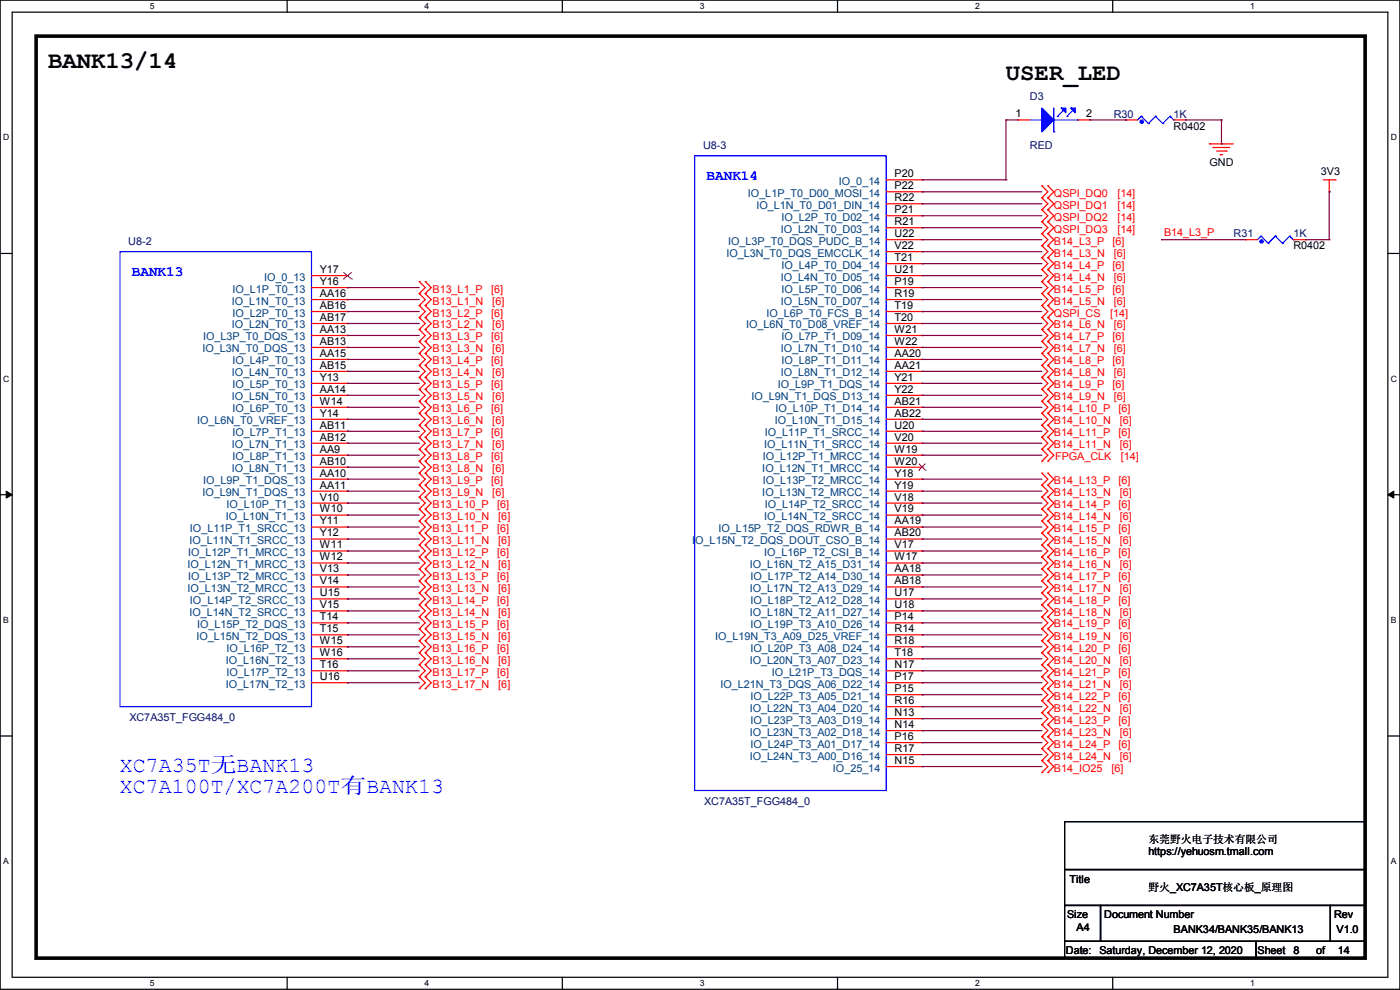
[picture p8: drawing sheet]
<svg xmlns="http://www.w3.org/2000/svg" width="297mm" height="210mm" viewBox="0 0 297 210" stroke-linecap="round" stroke-linejoin="round" font-family="sans-serif">
<path d="M0 0h297v209.8h-297zM2.6 2.6h291.8v204.7h-291.8z" fill="none" stroke="#000" stroke-width=".25"/>
<g fill="#fff">
<path d="M31.7 .3h1v2h-1z"/>
<path d="M31.7 207.6h1v1.9h-1z"/>
</g>
<path d="M60.9 0v2.6M60.9 207.3v2.5" fill="none" stroke="#000" stroke-width=".25"/>
<g fill="#fff">
<path d="M90.1 .3h1v2h-1z"/>
<path d="M90.1 207.6h1v1.9h-1z"/>
</g>
<path d="M119.3 0v2.6M119.3 207.3v2.5" fill="none" stroke="#000" stroke-width=".25"/>
<g fill="#fff">
<path d="M148.5 .3h.9v2h-.9z"/>
<path d="M148.5 207.6h.9v1.9h-.9z"/>
</g>
<path d="M177.7 0v2.6M177.7 207.3v2.5" fill="none" stroke="#000" stroke-width=".25"/>
<g fill="#fff">
<path d="M206.8 .3h1v2h-1z"/>
<path d="M206.8 207.6h1v1.9h-1z"/>
</g>
<path d="M236.1 0v2.6M236.1 207.3v2.5" fill="none" stroke="#000" stroke-width=".25"/>
<g fill="#fff">
<path d="M265.2 .3h1v2h-1z"/>
<path d="M265.2 207.6h1v1.9h-1z"/>
<path d="M.7 28.2h1.2v1.9h-1.2z"/>
<path d="M295.1 28.2h1.2v1.9h-1.2z"/>
<path d="M.7 79.3h1.2v2h-1.2z"/>
<path d="M295.1 79.3h1.2v2h-1.2z"/>
</g>
<path d="M0 53.8h2.6M294.4 53.8h2.6" fill="none" stroke="#000" stroke-width=".25"/>
<g fill="#fff">
<path d="M.7 130.5h1.2v2h-1.2z"/>
<path d="M295.1 130.5h1.1v2h-1.1z"/>
</g>
<path d="M0 104.9h2.6M294.4 104.9h2.6" fill="none" stroke="#000" stroke-width=".25"/>
<path d="M1.3 104.2l1.3 .7-1.3 .8zM294.4 104.9l1.3-.7v1.5z" fill="#000" stroke="#000" stroke-width=".21"/>
<g fill="#fff">
<path d="M.7 181.7h1.2v2h-1.2z"/>
<path d="M295.1 181.7h1.1v2h-1.1z"/>
</g>
<path d="M0 156.1h2.6M294.4 156.1h2.6M225.8 174.3h63.8v10.1h-63.8zM225.8 184.4h63.8v7.7h-63.8zM225.8 192.1h7.7v7.6h-7.7zM225.8 199.7h40.7v3.5h-40.7zM233.5 192.1h48.7v7.6h-48.7zM266.5 199.7h23.1v3.5h-23.1zM282.2 192.1h7.4v7.6h-7.4z" fill="none" stroke="#000" stroke-width=".25"/>
<path d="M7.7 7.7h281.9v195.5h-281.9z" fill="none" stroke="#000" stroke-width=".76"/>
<g fill="none" stroke="#f00" stroke-width=".25">
<path d="M188 38.1h7.6M195.6 38.1h.1M215.9 25.4h.1M215.9 25.4h2.6M221 39.4h.1M221 39.4l1.3 1.3-1.3 1.3M222.3 39.4h.1M222.3 39.4l1.3 1.3-1.3 1.3M228.6 25.4h2.6M231.2 25.4h.1M238.8 25.4h.1M238.8 25.4h2.5"/>
<path d="M249 25.4h2.5M251.5 25.4h.1M256.6 30.5h.1M256.6 30.5h5.1M257.3 31.3h.1M257.3 31.3h3.6M258.1 32h2M258.9 32.8h.1M258.9 32.8h.5M260.1 32h.1M280.7 38.1h2.6M282 38.1v2.6"/>
<path d="M283.3 38.1h.1M66.1 58.5h7.6M73.7 58.5h.1M88.9 59.7h.1M88.9 59.7l1.3 1.3-1.3 1.3M90.2 59.7h.1M90.2 59.7l1.3 1.3-1.3 1.3M188 40.7h7.6M188 43.2h7.6M188 45.8h7.6M188 48.3h7.6M188 50.8h7.6"/>
<path d="M188 53.4h7.6M188 55.9h7.6M188 58.5h7.6M195.6 40.7h.1M195.6 43.2h.1M195.6 45.8h.1M195.6 48.3h.1M195.6 50.8h.1M195.6 53.4h.1M195.6 55.9h.1M195.6 58.5h.1M221 42h.1"/>
<path d="M221 44.5h.1M221 47h.1M221 49.6h.1M221 52.1h.1M221 54.7h.1M221 57.2h.1M221 59.7h.1M221 42l1.3 1.2-1.3 1.3M221 44.5l1.3 1.3-1.3 1.2M221 47l1.3 1.3-1.3 1.3M221 49.6l1.3 1.2-1.3 1.3M221 52.1l1.3 1.3-1.3 1.3"/>
<path d="M221 54.7l1.3 1.2-1.3 1.3M221 57.2l1.3 1.3-1.3 1.2M221 59.7l1.3 1.3-1.3 1.3M222.3 42h.1M222.3 44.5h.1M222.3 47h.1M222.3 49.6h.1M222.3 52.1h.1M222.3 54.7h.1M222.3 57.2h.1M222.3 59.7h.1M222.3 42l1.3 1.2-1.3 1.3"/>
<path d="M222.3 44.5l1.3 1.3-1.3 1.2M222.3 47l1.3 1.3-1.3 1.3M222.3 49.6l1.3 1.2-1.3 1.3M222.3 52.1l1.3 1.3-1.3 1.3M222.3 54.7l1.3 1.2-1.3 1.3M222.3 57.2l1.3 1.3-1.3 1.2M222.3 59.7l1.3 1.3-1.3 1.3M264.2 50.8h.1M264.2 50.8h2.5M274.4 50.8h2.5M276.9 50.8h.1M282 40.7h.1"/>
<path d="M66.1 61h7.6M66.1 63.5h7.6M66.1 66.1h7.6M66.1 68.6h7.6M66.1 71.2h7.6M66.1 73.7h7.6M66.1 76.2h7.6M66.1 78.8h7.6M73.7 61h.1M73.7 63.5h.1M73.7 66.1h.1M73.7 68.6h.1"/>
<path d="M73.7 71.2h.1M73.7 73.7h.1M73.7 76.2h.1M73.7 78.8h.1M88.9 62.3h.1M88.9 64.8h.1M88.9 67.4h.1M88.9 69.9h.1M88.9 72.4h.1M88.9 75h.1M88.9 77.5h.1M88.9 62.3l1.3 1.2-1.3 1.3"/>
<path d="M88.9 64.8l1.3 1.3-1.3 1.3M88.9 69.9l1.3 1.3-1.3 1.2M88.9 67.4l1.3 1.2-1.3 1.3M88.9 72.4l1.3 1.3-1.3 1.3M88.9 75l1.3 1.2-1.3 1.3M88.9 77.5l1.3 1.3-1.3 1.3M90.2 62.3h.1M90.2 64.8h.1M90.2 67.4h.1M90.2 69.9h.1M90.2 72.4h.1M90.2 75h.1"/>
<path d="M90.2 77.5h.1M90.2 62.3l1.3 1.2-1.3 1.3M90.2 64.8l1.3 1.3-1.3 1.3M90.2 69.9l1.3 1.3-1.3 1.2M90.2 67.4l1.3 1.2-1.3 1.3M90.2 72.4l1.3 1.3-1.3 1.3M90.2 75l1.3 1.2-1.3 1.3M90.2 77.5l1.3 1.3-1.3 1.3M188 61h7.6M188 63.5h7.6M188 66.1h7.6M188 68.6h7.6"/>
<path d="M188 71.2h7.6M188 73.7h7.6M188 76.2h7.6M188 78.8h7.6M195.6 61h.1M195.6 63.5h.1M195.6 66.1h.1M195.6 68.6h.1M195.6 71.2h.1M195.6 73.7h.1M195.6 76.2h.1M195.6 78.8h.1"/>
<path d="M221 62.3h.1M221 64.8h.1M221 67.4h.1M221 69.9h.1M221 72.4h.1M221 75h.1M221 77.5h.1M221 62.3l1.3 1.2-1.3 1.3M221 64.8l1.3 1.3-1.3 1.3M221 67.4l1.3 1.2-1.3 1.3M221 69.9l1.3 1.3-1.3 1.2M221 72.4l1.3 1.3-1.3 1.3"/>
<path d="M221 75l1.3 1.2-1.3 1.3M221 77.5l1.3 1.3-1.3 1.3M222.3 62.3h.1M222.3 64.8h.1M222.3 67.4h.1M222.3 69.9h.1M222.3 72.4h.1M222.3 75h.1M222.3 77.5h.1M222.3 62.3l1.3 1.2-1.3 1.3M222.3 64.8l1.3 1.3-1.3 1.3M222.3 67.4l1.3 1.2-1.3 1.3"/>
<path d="M222.3 69.9l1.3 1.3-1.3 1.2M222.3 72.4l1.3 1.3-1.3 1.3M222.3 75l1.3 1.2-1.3 1.3M222.3 77.5l1.3 1.3-1.3 1.3M66.1 81.3h7.6M66.1 83.9h7.6M66.1 86.4h7.6M66.1 88.9h7.6M66.1 91.5h7.6M66.1 94h7.6M66.1 96.6h7.6M66.1 99.1h7.6"/>
<path d="M73.7 81.3h.1M73.7 83.9h.1M73.7 86.4h.1M73.7 88.9h.1M73.7 91.5h.1M73.7 94h.1M73.7 96.6h.1M73.7 99.1h.1M88.9 80.1h.1M88.9 82.6h.1M88.9 85.1h.1M88.9 87.7h.1"/>
<path d="M88.9 90.2h.1M88.9 92.8h.1M88.9 95.3h.1M88.9 97.8h.1M88.9 80.1l1.3 1.2-1.3 1.3M88.9 82.6l1.3 1.3-1.3 1.2M88.9 85.1l1.3 1.3-1.3 1.3M88.9 87.7l1.3 1.2-1.3 1.3M88.9 90.2l1.3 1.3-1.3 1.3M88.9 92.8l1.3 1.2-1.3 1.3M88.9 95.3l1.3 1.3-1.3 1.2M88.9 97.8l1.3 1.3-1.3 1.3"/>
<path d="M90.2 80.1h.1M90.2 82.6h.1M90.2 85.1h.1M90.2 87.7h.1M90.2 90.2h.1M90.2 92.8h.1M90.2 95.3h.1M90.2 97.8h.1M90.2 80.1l1.3 1.2-1.3 1.3M90.2 82.6l1.3 1.3-1.3 1.2M90.2 85.1l1.3 1.3-1.3 1.3M90.2 87.7l1.3 1.2-1.3 1.3"/>
<path d="M90.2 90.2l1.3 1.3-1.3 1.3M90.2 92.8l1.3 1.2-1.3 1.3M90.2 95.3l1.3 1.3-1.3 1.2M90.2 97.8l1.3 1.3-1.3 1.3M188 81.3h7.6M188 83.9h7.6M188 86.4h7.6M188 88.9h7.6M188 91.5h7.6M188 94h7.6M188 96.6h7.6M188 99.1h7.6"/>
<path d="M195.6 81.3h.1M195.6 83.9h.1M195.6 86.4h.1M195.6 88.9h.1M195.6 91.5h.1M195.6 94h.1M195.6 96.6h.1M195.6 99.1h.1M221 87.7h.1M221 90.2h.1M221 92.8h.1M221 95.3h.1"/>
<path d="M221 80.1h.1M221 82.6h.1M221 85.1h.1M221 97.8h.1M221 87.7l1.3 1.2-1.3 1.3M221 90.2l1.3 1.3-1.3 1.3M221 92.8l1.3 1.2-1.3 1.3M221 80.1l1.3 1.2-1.3 1.3M221 82.6l1.3 1.3-1.3 1.2M221 85.1l1.3 1.3-1.3 1.3M221 95.3l1.3 1.3-1.3 1.2M222.3 87.7h.1"/>
<path d="M222.3 90.2h.1M222.3 92.8h.1M222.3 95.3h.1M222.3 80.1h.1M222.3 82.6h.1M222.3 85.1h.1M222.3 97.8h.1M222.3 87.7l1.3 1.2-1.3 1.3M222.3 90.2l1.3 1.3-1.3 1.3M222.3 92.8l1.3 1.2-1.3 1.3M222.3 80.1l1.3 1.2-1.3 1.3M222.3 82.6l1.3 1.3-1.3 1.2"/>
<path d="M222.3 85.1l1.3 1.3-1.3 1.3M222.3 95.3l1.3 1.3-1.3 1.2M66.1 101.6h7.6M66.1 104.2h7.6M66.1 106.7h7.6M66.1 109.3h7.6M66.1 111.8h7.6M66.1 114.3h7.6M66.1 116.9h7.6M66.1 119.4h7.6M73.7 101.6h.1M73.7 104.2h.1"/>
<path d="M73.7 106.7h.1M73.7 109.3h.1M73.7 111.8h.1M73.7 114.3h.1M73.7 116.9h.1M73.7 119.4h.1M88.9 100.4h.1M88.9 102.9h.1M88.9 105.5h.1M88.9 108h.1M88.9 110.5h.1M88.9 113.1h.1"/>
<path d="M88.9 115.6h.1M88.9 118.2h.1M88.9 100.4l1.3 1.2-1.3 1.3M88.9 102.9l1.3 1.3-1.3 1.3M88.9 105.5l1.3 1.2-1.3 1.3M88.9 108l1.3 1.3-1.3 1.2M88.9 110.5l1.3 1.3-1.3 1.3M88.9 113.1l1.3 1.2-1.3 1.3M88.9 115.6l1.3 1.3-1.3 1.3M88.9 118.2l1.3 1.2-1.3 1.3M90.2 100.4h.1M90.2 102.9h.1"/>
<path d="M90.2 105.5h.1M90.2 108h.1M90.2 110.5h.1M90.2 113.1h.1M90.2 115.6h.1M90.2 118.2h.1M90.2 100.4l1.3 1.2-1.3 1.3M90.2 102.9l1.3 1.3-1.3 1.3M90.2 105.5l1.3 1.2-1.3 1.3M90.2 108l1.3 1.3-1.3 1.2M90.2 110.5l1.3 1.3-1.3 1.3M90.2 113.1l1.3 1.2-1.3 1.3"/>
<path d="M90.2 115.6l1.3 1.3-1.3 1.3M90.2 118.2l1.3 1.2-1.3 1.3M188 101.6h7.6M188 104.2h7.6M188 106.7h7.6M188 109.3h7.6M188 111.8h7.6M188 114.3h7.6M188 116.9h7.6M188 119.4h7.6M195.6 101.6h.1M195.6 104.2h.1"/>
<path d="M195.6 106.7h.1M195.6 109.3h.1M195.6 111.8h.1M195.6 114.3h.1M195.6 116.9h.1M195.6 119.4h.1M221 100.4h.1M221 102.9h.1M221 105.5h.1M221 108h.1M221 110.5h.1M221 113.1h.1"/>
<path d="M221 115.6h.1M221 118.2h.1M221 100.4l1.3 1.2-1.3 1.3M221 102.9l1.3 1.3-1.3 1.3M221 105.5l1.3 1.2-1.3 1.3M221 108l1.3 1.3-1.3 1.2M221 110.5l1.3 1.3-1.3 1.3M221 113.1l1.3 1.2-1.3 1.3M221 115.6l1.3 1.3-1.3 1.3M221 118.2l1.3 1.2-1.3 1.3M222.3 100.4h.1M222.3 102.9h.1"/>
<path d="M222.3 105.5h.1M222.3 108h.1M222.3 110.5h.1M222.3 113.1h.1M222.3 115.6h.1M222.3 118.2h.1M222.3 100.4l1.3 1.2-1.3 1.3M222.3 102.9l1.3 1.3-1.3 1.3M222.3 105.5l1.3 1.2-1.3 1.3M222.3 108l1.3 1.3-1.3 1.2M222.3 110.5l1.3 1.3-1.3 1.3M222.3 113.1l1.3 1.2-1.3 1.3"/>
<path d="M222.3 115.6l1.3 1.3-1.3 1.3M222.3 118.2l1.3 1.2-1.3 1.3M66.1 122h7.6M66.1 124.5h7.6M66.1 127h7.6M66.1 129.6h7.6M66.1 132.1h7.6M66.1 134.7h7.6M66.1 137.2h7.6M66.1 139.7h7.6M73.7 122h.1M73.7 124.5h.1"/>
<path d="M73.7 127h.1M73.7 129.6h.1M73.7 132.1h.1M73.7 134.7h.1M73.7 137.2h.1M73.7 139.7h.1M88.9 120.7h.1M88.9 123.2h.1M88.9 125.8h.1M88.9 128.3h.1M88.9 130.9h.1M88.9 133.4h.1"/>
<path d="M88.9 135.9h.1M88.9 138.5h.1M88.9 120.7l1.3 1.3-1.3 1.2M88.9 123.2l1.3 1.3-1.3 1.3M88.9 125.8l1.3 1.2-1.3 1.3M88.9 128.3l1.3 1.3-1.3 1.3M88.9 130.9l1.3 1.2-1.3 1.3M88.9 133.4l1.3 1.3-1.3 1.2M88.9 135.9l1.3 1.3-1.3 1.3M88.9 138.5l1.3 1.2-1.3 1.3M90.2 120.7h.1M90.2 123.2h.1"/>
<path d="M90.2 125.8h.1M90.2 128.3h.1M90.2 130.9h.1M90.2 133.4h.1M90.2 135.9h.1M90.2 138.5h.1M90.2 120.7l1.3 1.3-1.3 1.2M90.2 123.2l1.3 1.3-1.3 1.3M90.2 125.8l1.3 1.2-1.3 1.3M90.2 128.3l1.3 1.3-1.3 1.3M90.2 130.9l1.3 1.2-1.3 1.3M90.2 133.4l1.3 1.3-1.3 1.2"/>
<path d="M90.2 135.9l1.3 1.3-1.3 1.3M90.2 138.5l1.3 1.2-1.3 1.3M188 122h7.6M188 124.5h7.6M188 127h7.6M188 129.6h7.6M188 132.1h7.6M188 134.7h7.6M188 137.2h7.6M188 139.7h7.6M195.6 122h.1M195.6 124.5h.1"/>
<path d="M195.6 127h.1M195.6 129.6h.1M195.6 132.1h.1M195.6 134.7h.1M195.6 137.2h.1M195.6 139.7h.1M221 120.7h.1M221 123.2h.1M221 125.8h.1M221 128.3h.1M221 130.9h.1M221 133.4h.1"/>
<path d="M221 135.9h.1M221 138.5h.1M221 120.7l1.3 1.3-1.3 1.2M221 123.2l1.3 1.3-1.3 1.3M221 128.3l1.3 1.3-1.3 1.3M221 125.8l1.3 1.2-1.3 1.3M221 130.9l1.3 1.2-1.3 1.3M221 133.4l1.3 1.3-1.3 1.2M221 135.9l1.3 1.3-1.3 1.3M221 138.5l1.3 1.2-1.3 1.3M222.3 120.7h.1M222.3 123.2h.1"/>
<path d="M222.3 125.8h.1M222.3 128.3h.1M222.3 130.9h.1M222.3 133.4h.1M222.3 135.9h.1M222.3 138.5h.1M222.3 120.7l1.3 1.3-1.3 1.2M222.3 123.2l1.3 1.3-1.3 1.3M222.3 128.3l1.3 1.3-1.3 1.3M222.3 125.8l1.3 1.2-1.3 1.3M222.3 130.9l1.3 1.2-1.3 1.3M222.3 133.4l1.3 1.3-1.3 1.2"/>
<path d="M222.3 135.9l1.3 1.3-1.3 1.3M222.3 138.5l1.3 1.2-1.3 1.3M66.1 142.3h7.6M66.1 144.8h7.6M73.7 142.3h.1M73.7 144.8h.1M88.9 141h.1M88.9 143.6h.1M88.9 146.1h.1M88.9 141l1.3 1.3-1.3 1.3M88.9 143.6l1.3 1.2-1.3 1.3M90.2 141h.1"/>
<path d="M90.2 143.6h.1M90.2 146.1h.1M90.2 141l1.3 1.3-1.3 1.3M90.2 143.6l1.3 1.2-1.3 1.3M188 142.3h7.6M188 144.8h7.6M188 147.4h7.6M188 149.9h7.6M188 152.4h7.6M188 155h7.6M188 157.5h7.6M195.6 142.3h.1"/>
<path d="M195.6 144.8h.1M195.6 147.4h.1M195.6 149.9h.1M195.6 152.4h.1M195.6 155h.1M195.6 157.5h.1M221 143.6h.1M221 146.1h.1M221 148.6h.1M221 151.2h.1M221 153.7h.1M221 156.3h.1"/>
<path d="M221 158.8h.1M221 141h.1M221 143.6l1.3 1.2-1.3 1.3M221 146.1l1.3 1.3-1.3 1.2M221 148.6l1.3 1.3-1.3 1.3M221 151.2l1.3 1.2-1.3 1.3M221 153.7l1.3 1.3-1.3 1.3M221 156.3l1.3 1.2-1.3 1.3M221 141l1.3 1.3-1.3 1.3M221 158.8l1.3 1.3-1.3 1.2M222.3 143.6h.1M222.3 146.1h.1"/>
<path d="M222.3 148.6h.1M222.3 151.2h.1M222.3 153.7h.1M222.3 156.3h.1M222.3 158.8h.1M222.3 141h.1M222.3 143.6l1.3 1.2-1.3 1.3M222.3 146.1l1.3 1.3-1.3 1.2M222.3 148.6l1.3 1.3-1.3 1.3M222.3 151.2l1.3 1.2-1.3 1.3M222.3 153.7l1.3 1.3-1.3 1.3M222.3 156.3l1.3 1.2-1.3 1.3"/>
<path d="M222.3 141l1.3 1.3-1.3 1.3M222.3 158.8l1.3 1.3-1.3 1.2M188 160.1h7.6M188 162.6h7.6M195.6 160.1h.1M195.6 162.6h.1M221 161.3h.1M221 163.9h.1M221 161.3l1.3 1.3-1.3 1.3M222.3 161.3h.1M222.3 163.9h.1M222.3 161.3l1.3 1.3-1.3 1.3"/>
</g>
<g fill="none" stroke="#00f" stroke-width=".25">
<path d="M147.4 33.1h40.6v134.6h-40.6zM218.5 25.4h2.5M221 25.4h.1M223.6 28h.1M223.6 22.9v5.1M223.6 25.4h5M224.3 24.7h.1M225.6 23.4l-1.3 1.3M226.4 24.7h.1M227.6 23.4l-1.2 1.3M228.6 25.4h.1M242.1 24.7h.1"/>
<path d="M242.1 24.7l-.8 .7M242.1 24.7l1.5 1.5M243.6 26.2h.1M245.2 24.7h.1M245.2 24.7l-1.6 1.5M245.2 24.7l1.5 1.5M246.7 26.2h.1M248.2 24.7h.1M248.2 24.7l-1.5 1.5M248.2 24.7l.8 .7M249 25.4h.1M25.4 53.4h40.7v96.5h-40.7z"/>
<path d="M267.5 50.1h.1M267.5 50.1l-.8 .7M267.5 50.1l1.5 1.5M269 51.6h.1M270.6 50.1h.1M270.6 50.1l-1.6 1.5M270.6 50.1l1.5 1.5M272.1 51.6h.1M273.6 50.1h.1M273.6 50.1l-1.5 1.5M273.6 50.1l.8 .7M274.4 50.8h.1"/>
</g>
<path d="M72.8 59.2h.1M72.8 57.8l1.8 1.4M74.6 59.2h.1M74.6 57.8l-1.8 1.4M194.9 99.8h.1M194.9 98.3l1.4 1.5M196.3 99.8h.1M196.3 98.3l-1.4 1.5" fill="none" stroke="#804000" stroke-width=".21"/>
<g fill="#00f" stroke="#00f" stroke-width=".25">
<path d="M221 22.9l2.6 2.5-2.6 2.6z"/>
<path d="M225.1 22.9h1v1z"/>
<path d="M227.1 22.9h1v1z"/>
<circle cx="267.6" cy="51.2" r=".36"/>
<circle cx="242.2" cy="25.8" r=".36"/>
</g>
<g fill="none" stroke="#800040" stroke-width=".25">
<path d="M195.6 38.1h.1M195.6 38.1h17.8M213.4 25.4h.1M213.4 38.1h.1M213.4 25.4h2.5M213.4 25.4v12.7M231.2 25.4h7.6M238.8 25.4h.1M251.5 25.4h7.6M259.1 25.4h.1M259.1 30.5h.1M259.1 25.4v5.1"/>
<path d="M195.6 40.7h.1M195.6 43.2h.1M195.6 45.8h.1M195.6 48.3h.1M195.6 50.8h.1M195.6 53.4h.1M195.6 55.9h.1M195.6 58.5h.1M195.6 40.7h25.4M195.6 43.2h25.4M195.6 45.8h25.4M195.6 48.3h25.4"/>
<path d="M195.6 50.8h25.4M195.6 53.4h25.4M195.6 55.9h25.4M195.6 58.5h25.4M246.4 50.8h.1M246.4 50.8h17.8M276.9 50.8h5.1M282 50.8h.1M282 40.7h.1M282 40.7v10.1M73.7 61h.1M73.7 63.5h.1"/>
<path d="M73.7 66.1h.1M73.7 68.6h.1M73.7 71.2h.1M73.7 73.7h.1M73.7 76.2h.1M73.7 78.8h.1M73.7 61h15.2M73.7 63.5h15.2M73.7 66.1h15.2M73.7 68.6h15.2M73.7 71.2h15.2M73.7 73.7h15.2"/>
<path d="M73.7 76.2h15.2M73.7 78.8h15.2M195.6 61h.1M195.6 63.5h.1M195.6 66.1h.1M195.6 68.6h.1M195.6 71.2h.1M195.6 73.7h.1M195.6 76.2h.1M195.6 78.8h.1M195.6 61h25.4M195.6 63.5h25.4"/>
<path d="M195.6 66.1h25.4M195.6 68.6h25.4M195.6 71.2h25.4M195.6 73.7h25.4M195.6 76.2h25.4M195.6 78.8h25.4M73.7 81.3h.1M73.7 83.9h.1M73.7 86.4h.1M73.7 88.9h.1M73.7 91.5h.1M73.7 94h.1"/>
<path d="M73.7 96.6h.1M73.7 99.1h.1M73.7 81.3h15.2M73.7 83.9h15.2M73.7 86.4h15.2M73.7 88.9h15.2M73.7 91.5h15.2M73.7 94h15.2M73.7 96.6h15.2M73.7 99.1h15.2M195.6 81.3h.1M195.6 83.9h.1"/>
<path d="M195.6 86.4h.1M195.6 88.9h.1M195.6 91.5h.1M195.6 94h.1M195.6 96.6h.1M195.6 81.3h25.4M195.6 83.9h25.4M195.6 86.4h25.4M195.6 88.9h25.4M195.6 91.5h25.4M195.6 94h25.4M195.6 96.6h25.4"/>
<path d="M73.7 101.6h.1M73.7 104.2h.1M73.7 106.7h.1M73.7 109.3h.1M73.7 111.8h.1M73.7 114.3h.1M73.7 116.9h.1M73.7 119.4h.1M73.7 101.6h15.2M73.7 104.2h15.2M73.7 106.7h15.2M73.7 109.3h15.2"/>
<path d="M73.7 111.8h15.2M73.7 114.3h15.2M73.7 116.9h15.2M73.7 119.4h15.2M195.6 101.6h.1M195.6 104.2h.1M195.6 106.7h.1M195.6 109.3h.1M195.6 111.8h.1M195.6 114.3h.1M195.6 116.9h.1M195.6 119.4h.1"/>
<path d="M195.6 101.6h25.4M195.6 104.2h25.4M195.6 106.7h25.4M195.6 109.3h25.4M195.6 111.8h25.4M195.6 114.3h25.4M195.6 116.9h25.4M195.6 119.4h25.4M73.7 122h.1M73.7 124.5h.1M73.7 127h.1M73.7 129.6h.1"/>
<path d="M73.7 132.1h.1M73.7 134.7h.1M73.7 137.2h.1M73.7 139.7h.1M73.7 122h15.2M73.7 124.5h15.2M73.7 127h15.2M73.7 129.6h15.2M73.7 132.1h15.2M73.7 134.7h15.2M73.7 137.2h15.2M73.7 139.7h15.2"/>
<path d="M195.6 122h.1M195.6 124.5h.1M195.6 127h.1M195.6 129.6h.1M195.6 132.1h.1M195.6 134.7h.1M195.6 137.2h.1M195.6 139.7h.1M195.6 122h25.4M195.6 124.5h25.4M195.6 127h25.4M195.6 129.6h25.4"/>
<path d="M195.6 132.1h25.4M195.6 134.7h25.4M195.6 137.2h25.4M195.6 139.7h25.4M73.7 142.3h.1M73.7 144.8h.1M73.7 144.8h15.2M73.7 142.3h15.2M195.6 144.8h.1M195.6 147.4h.1M195.6 149.9h.1M195.6 152.4h.1"/>
<path d="M195.6 155h.1M195.6 157.5h.1M195.6 142.3h.1M195.6 144.8h25.4M195.6 147.4h25.4M195.6 149.9h25.4M195.6 152.4h25.4M195.6 155h25.4M195.6 157.5h25.4M195.6 142.3h25.4M195.6 160.1h.1M195.6 162.6h.1"/>
<path d="M195.6 160.1h25.4M195.6 162.6h25.4"/>
</g>
<g font-size="5.1">
<text x="10.2" y="14.5">BANK13/14</text>
<text x="213.4" y="17">USER_LED</text>
</g>
<g font-size="4.6" fill="#00f">
<text x="25.4" y="163.7">XC7A35T无BANK13</text>
<text x="25.4" y="168.3">XC7A100T/XC7A200T有BANK13</text>
</g>
<g font-size="3" fill="#00f">
<text x="149.9" y="38.1">BANK14</text>
<text x="28" y="58.5">BANK13</text>
</g>
<g font-size="2.3" fill="#000080">
<text x="218.5" y="21.2">D3</text>
<text x="236.3" y="25">R30</text>
<text x="249" y="25">1K</text>
<text x="149.1" y="31.6">U8-3</text>
<text x="218.5" y="31.6">RED</text>
<text x="27.2" y="51.9">U8-2</text>
<text x="261.7" y="50.4">R31</text>
<text x="274.4" y="50.4">1K</text>
<text x="27.5" y="153">XC7A35T_FGG484_0</text>
<text x="149.4" y="170.8">XC7A35T_FGG484_0</text>
</g>
<g font-size="2.3">
<text x="215.4" y="24.9">1</text>
<text x="230.4" y="24.9">2</text>
<text x="249" y="27.5">R0402</text>
<text x="256.6" y="35.1">GND</text>
<text x="189.8" y="37.6">P20</text>
<text x="189.8" y="40.1">P22</text>
<text x="280.2" y="37.2">3V3</text>
<text x="189.8" y="42.7">R22</text>
<text x="189.8" y="45.2">P21</text>
<text x="189.8" y="47.8">R21</text>
<text x="189.8" y="50.3">U22</text>
<text x="189.8" y="52.8">V22</text>
<text x="274.4" y="52.9">R0402</text>
<text x="67.9" y="57.9">Y17</text>
<text x="189.8" y="55.4">T21</text>
<text x="189.8" y="57.9">U21</text>
<text x="67.9" y="60.5">Y16</text>
<text x="67.9" y="63">AA16</text>
<text x="67.9" y="65.5">AB16</text>
<text x="189.8" y="60.5">P19</text>
<text x="189.8" y="63">R19</text>
<text x="189.8" y="65.5">T19</text>
<text x="67.9" y="68.1">AB17</text>
<text x="67.9" y="70.6">AA13</text>
<text x="189.8" y="68.1">T20</text>
<text x="189.8" y="70.6">W21</text>
<text x="67.9" y="73.2">AB13</text>
<text x="67.9" y="75.7">AA15</text>
<text x="189.8" y="73.2">W22</text>
<text x="189.8" y="75.7">AA20</text>
<text x="67.9" y="78.2">AB15</text>
<text x="67.9" y="80.8">Y13</text>
<text x="67.9" y="83.3">AA14</text>
<text x="189.8" y="78.2">AA21</text>
<text x="189.8" y="80.8">Y21</text>
<text x="189.8" y="83.3">Y22</text>
<text x="67.9" y="85.9">W14</text>
<text x="67.9" y="88.4">Y14</text>
<text x="189.8" y="85.9">AB21</text>
<text x="189.8" y="88.4">AB22</text>
<text x="67.9" y="90.9">AB11</text>
<text x="67.9" y="93.5">AB12</text>
<text x="189.8" y="90.9">U20</text>
<text x="189.8" y="93.5">V20</text>
<text x="67.9" y="96">AA9</text>
<text x="67.9" y="98.6">AB10</text>
<text x="67.9" y="101.1">AA10</text>
<text x="189.8" y="96">W19</text>
<text x="189.8" y="98.6">W20</text>
<text x="189.8" y="101.1">Y18</text>
<text x="67.9" y="103.6">AA11</text>
<text x="67.9" y="106.2">V10</text>
<text x="189.8" y="103.6">Y19</text>
<text x="189.8" y="106.2">V18</text>
<text x="67.9" y="108.7">W10</text>
<text x="67.9" y="111.3">Y11</text>
<text x="67.9" y="113.8">Y12</text>
<text x="189.8" y="108.7">V19</text>
<text x="189.8" y="111.3">AA19</text>
<text x="189.8" y="113.8">AB20</text>
<text x="67.9" y="116.3">W11</text>
<text x="67.9" y="118.9">W12</text>
<text x="189.8" y="116.3">V17</text>
<text x="189.8" y="118.9">W17</text>
<text x="67.9" y="121.4">V13</text>
<text x="67.9" y="124">V14</text>
<text x="189.8" y="121.4">AA18</text>
<text x="189.8" y="124">AB18</text>
<text x="67.9" y="126.5">U15</text>
<text x="67.9" y="129">V15</text>
<text x="67.9" y="131.6">T14</text>
<text x="189.8" y="126.5">U17</text>
<text x="189.8" y="129">U18</text>
<text x="189.8" y="131.6">P14</text>
<text x="67.9" y="134.1">T15</text>
<text x="67.9" y="136.7">W15</text>
<text x="189.8" y="134.1">R14</text>
<text x="189.8" y="136.7">R18</text>
<text x="67.9" y="139.2">W16</text>
<text x="67.9" y="141.7">T16</text>
<text x="189.8" y="139.2">T18</text>
<text x="189.8" y="141.7">N17</text>
<text x="67.9" y="144.3">U16</text>
<text x="189.8" y="144.3">P17</text>
<text x="189.8" y="146.8">P15</text>
<text x="189.8" y="149.4">R16</text>
<text x="189.8" y="151.9">N13</text>
<text x="189.8" y="154.4">N14</text>
<text x="189.8" y="157">P16</text>
<text x="189.8" y="159.5">R17</text>
<text x="189.8" y="162.1">N15</text>
<text x="243.6" y="178.9">东莞野火电子技术有限公司</text>
<text x="243.6" y="181.4">https://yehuosm.tmall.com</text>
<text x="226.9" y="187.3">Title</text>
<text x="243.6" y="189.1">野火_XC7A35T核心板_原理图</text>
<text x="226.4" y="194.6">Size</text>
<text x="228.4" y="197.4">A4</text>
<text x="234.2" y="194.6">Document Number</text>
<text x="249" y="198">BANK34/BANK35/BANK13</text>
<text x="283" y="194.6">Rev</text>
<text x="283.5" y="198">V1.0</text>
<text x="226.1" y="202.3">Date:</text>
<text x="233.2" y="202.3">Saturday, December 12, 2020</text>
<text x="266.8" y="202.3">Sheet</text>
<text x="274.4" y="202.3">8</text>
<text x="279.2" y="202.3">of</text>
<text x="283.8" y="202.3">14</text>
</g>
<g font-size="2.3" fill="#004080">
<text x="158.7" y="41.7">IO_L1P_T0_D00_MOSI_14</text>
<text x="178" y="39.2">IO_0_14</text>
<text x="160.5" y="44.3">IO_L1N_T0_D01_DIN_14</text>
<text x="165.8" y="46.8">IO_L2P_T0_D02_14</text>
<text x="154.5" y="51.9">IO_L3P_T0_DQS_PUDC_B_14</text>
<text x="165.7" y="49.4">IO_L2N_T0_D03_14</text>
<text x="56.1" y="59.5">IO_0_13</text>
<text x="154.1" y="54.4">IO_L3N_T0_DQS_EMCCLK_14</text>
<text x="165.7" y="59.5">IO_L4N_T0_D05_14</text>
<text x="165.8" y="57">IO_L4P_T0_D04_14</text>
<text x="49.2" y="64.6">IO_L1N_T0_13</text>
<text x="49.3" y="62.1">IO_L1P_T0_13</text>
<text x="165.7" y="64.6">IO_L5N_T0_D07_14</text>
<text x="165.8" y="62.1">IO_L5P_T0_D06_14</text>
<text x="49.2" y="69.7">IO_L2N_T0_13</text>
<text x="49.3" y="67.1">IO_L2P_T0_13</text>
<text x="158.3" y="69.7">IO_L6N_T0_D08_VREF_14</text>
<text x="162.6" y="67.1">IO_L6P_T0_FCS_B_14</text>
<text x="43" y="74.8">IO_L3N_T0_DQS_13</text>
<text x="43.1" y="72.2">IO_L3P_T0_DQS_13</text>
<text x="49.3" y="77.3">IO_L4P_T0_13</text>
<text x="165.7" y="74.8">IO_L7N_T1_D10_14</text>
<text x="165.8" y="72.2">IO_L7P_T1_D09_14</text>
<text x="165.8" y="77.3">IO_L8P_T1_D11_14</text>
<text x="49.2" y="79.8">IO_L4N_T0_13</text>
<text x="49.3" y="82.4">IO_L5P_T0_13</text>
<text x="165" y="82.4">IO_L9P_T1_DQS_14</text>
<text x="165.7" y="79.8">IO_L8N_T1_D12_14</text>
<text x="49.2" y="84.9">IO_L5N_T0_13</text>
<text x="49.3" y="87.5">IO_L6P_T0_13</text>
<text x="159.4" y="84.9">IO_L9N_T1_DQS_D13_14</text>
<text x="164.5" y="87.5">IO_L10P_T1_D14_14</text>
<text x="41.8" y="90">IO_L6N_T0_VREF_13</text>
<text x="49.2" y="95.1">IO_L7N_T1_13</text>
<text x="49.3" y="92.5">IO_L7P_T1_13</text>
<text x="162.1" y="95.1">IO_L11N_T1_SRCC_14</text>
<text x="162.2" y="92.5">IO_L11P_T1_SRCC_14</text>
<text x="164.4" y="90">IO_L10N_T1_D15_14</text>
<text x="49.2" y="100.2">IO_L8N_T1_13</text>
<text x="49.3" y="97.6">IO_L8P_T1_13</text>
<text x="161.7" y="100.2">IO_L12N_T1_MRCC_14</text>
<text x="161.8" y="97.6">IO_L12P_T1_MRCC_14</text>
<text x="43" y="105.2">IO_L9N_T1_DQS_13</text>
<text x="43.1" y="102.7">IO_L9P_T1_DQS_13</text>
<text x="48.1" y="107.8">IO_L10P_T1_13</text>
<text x="161.7" y="105.2">IO_L13N_T2_MRCC_14</text>
<text x="161.8" y="102.7">IO_L13P_T2_MRCC_14</text>
<text x="162.2" y="107.8">IO_L14P_T2_SRCC_14</text>
<text x="40.3" y="112.9">IO_L11P_T1_SRCC_13</text>
<text x="47.9" y="110.3">IO_L10N_T1_13</text>
<text x="152.5" y="112.9">IO_L15P_T2_DQS_RDWR_B_14</text>
<text x="162.1" y="110.3">IO_L14N_T2_SRCC_14</text>
<text x="39.9" y="117.9">IO_L12P_T1_MRCC_13</text>
<text x="40.2" y="115.4">IO_L11N_T1_SRCC_13</text>
<text x="146.9" y="115.4">IO_L15N_T2_DQS_DOUT_CSO_B_14</text>
<text x="162.1" y="117.9">IO_L16P_T2_CSI_B_14</text>
<text x="39.8" y="120.5">IO_L12N_T1_MRCC_13</text>
<text x="39.8" y="125.6">IO_L13N_T2_MRCC_13</text>
<text x="39.9" y="123">IO_L13P_T2_MRCC_13</text>
<text x="159.1" y="120.5">IO_L16N_T2_A15_D31_14</text>
<text x="159.1" y="125.6">IO_L17N_T2_A13_D29_14</text>
<text x="159.2" y="123">IO_L17P_T2_A14_D30_14</text>
<text x="40.2" y="130.6">IO_L14N_T2_SRCC_13</text>
<text x="40.3" y="128.1">IO_L14P_T2_SRCC_13</text>
<text x="159.1" y="130.6">IO_L18N_T2_A11_D27_14</text>
<text x="159.2" y="128.1">IO_L18P_T2_A12_D28_14</text>
<text x="41.7" y="135.7">IO_L15N_T2_DQS_13</text>
<text x="41.8" y="133.2">IO_L15P_T2_DQS_13</text>
<text x="151.7" y="135.7">IO_L19N_T3_A09_D25_VREF_14</text>
<text x="159.2" y="133.2">IO_L19P_T3_A10_D26_14</text>
<text x="47.9" y="140.8">IO_L16N_T2_13</text>
<text x="48.1" y="138.3">IO_L16P_T2_13</text>
<text x="48.1" y="143.3">IO_L17P_T2_13</text>
<text x="159.1" y="140.8">IO_L20N_T3_A07_D23_14</text>
<text x="159.2" y="138.3">IO_L20P_T3_A08_D24_14</text>
<text x="163.8" y="143.3">IO_L21P_T3_DQS_14</text>
<text x="47.9" y="145.9">IO_L17N_T2_13</text>
<text x="152.8" y="145.9">IO_L21N_T3_DQS_A06_D22_14</text>
<text x="159.2" y="148.4">IO_L22P_T3_A05_D21_14</text>
<text x="159.1" y="151">IO_L22N_T3_A04_D20_14</text>
<text x="159.2" y="153.5">IO_L23P_T3_A03_D19_14</text>
<text x="159.1" y="156">IO_L23N_T3_A02_D18_14</text>
<text x="159.1" y="161.1">IO_L24N_T3_A00_D16_14</text>
<text x="159.2" y="158.6">IO_L24P_T3_A01_D17_14</text>
<text x="176.7" y="163.7">IO_25_14</text>
</g>
<g font-size="2.3" fill="#f00">
<text x="223.6" y="41.7">QSPI_DQ0</text>
<text x="237" y="41.7">[14]</text>
<text x="223.6" y="44.3">QSPI_DQ1</text>
<text x="223.6" y="46.8">QSPI_DQ2</text>
<text x="237" y="44.3">[14]</text>
<text x="237" y="46.8">[14]</text>
<text x="223.6" y="49.4">QSPI_DQ3</text>
<text x="223.6" y="51.9">B14_L3_P</text>
<text x="236" y="51.9">[6]</text>
<text x="237" y="49.4">[14]</text>
<text x="246.9" y="50.1">B14_L3_P</text>
<text x="223.6" y="54.4">B14_L3_N</text>
<text x="223.6" y="57">B14_L4_P</text>
<text x="223.6" y="59.5">B14_L4_N</text>
<text x="236" y="57">[6]</text>
<text x="236.3" y="54.4">[6]</text>
<text x="236.3" y="59.5">[6]</text>
<text x="91.7" y="62.1">B13_L1_P</text>
<text x="91.7" y="64.6">B13_L1_N</text>
<text x="104.2" y="62.1">[6]</text>
<text x="104.4" y="64.6">[6]</text>
<text x="223.6" y="62.1">B14_L5_P</text>
<text x="223.6" y="64.6">B14_L5_N</text>
<text x="236" y="62.1">[6]</text>
<text x="236.3" y="64.6">[6]</text>
<text x="91.7" y="67.1">B13_L2_P</text>
<text x="91.7" y="69.7">B13_L2_N</text>
<text x="104.2" y="67.1">[6]</text>
<text x="104.4" y="69.7">[6]</text>
<text x="223.6" y="67.1">QSPI_CS</text>
<text x="223.6" y="69.7">B14_L6_N</text>
<text x="235.5" y="67.1">[14]</text>
<text x="236.3" y="69.7">[6]</text>
<text x="91.7" y="72.2">B13_L3_P</text>
<text x="91.7" y="74.8">B13_L3_N</text>
<text x="91.7" y="77.3">B13_L4_P</text>
<text x="104.2" y="72.2">[6]</text>
<text x="104.2" y="77.3">[6]</text>
<text x="104.4" y="74.8">[6]</text>
<text x="223.6" y="72.2">B14_L7_P</text>
<text x="223.6" y="74.8">B14_L7_N</text>
<text x="223.6" y="77.3">B14_L8_P</text>
<text x="236" y="72.2">[6]</text>
<text x="236" y="77.3">[6]</text>
<text x="236.3" y="74.8">[6]</text>
<text x="91.7" y="79.8">B13_L4_N</text>
<text x="91.7" y="82.4">B13_L5_P</text>
<text x="104.2" y="82.4">[6]</text>
<text x="104.4" y="79.8">[6]</text>
<text x="223.6" y="79.8">B14_L8_N</text>
<text x="223.6" y="82.4">B14_L9_P</text>
<text x="236" y="82.4">[6]</text>
<text x="236.3" y="79.8">[6]</text>
<text x="91.7" y="84.9">B13_L5_N</text>
<text x="91.7" y="87.5">B13_L6_P</text>
<text x="104.2" y="87.5">[6]</text>
<text x="104.4" y="84.9">[6]</text>
<text x="223.6" y="84.9">B14_L9_N</text>
<text x="223.6" y="87.5">B14_L10_P</text>
<text x="236.3" y="84.9">[6]</text>
<text x="237.3" y="87.5">[6]</text>
<text x="91.7" y="90">B13_L6_N</text>
<text x="91.7" y="92.5">B13_L7_P</text>
<text x="91.7" y="95.1">B13_L7_N</text>
<text x="104.2" y="92.5">[6]</text>
<text x="104.4" y="90">[6]</text>
<text x="104.4" y="95.1">[6]</text>
<text x="223.6" y="90">B14_L10_N</text>
<text x="223.6" y="92.5">B14_L11_P</text>
<text x="223.6" y="95.1">B14_L11_N</text>
<text x="237.3" y="92.5">[6]</text>
<text x="237.5" y="90">[6]</text>
<text x="237.5" y="95.1">[6]</text>
<text x="91.7" y="97.6">B13_L8_P</text>
<text x="91.7" y="100.2">B13_L8_N</text>
<text x="104.2" y="97.6">[6]</text>
<text x="104.4" y="100.2">[6]</text>
<text x="223.8" y="97.6">FPGA_CLK</text>
<text x="237.8" y="97.6">[14]</text>
<text x="91.7" y="102.7">B13_L9_P</text>
<text x="91.7" y="105.2">B13_L9_N</text>
<text x="91.7" y="107.8">B13_L10_P</text>
<text x="104.2" y="102.7">[6]</text>
<text x="104.4" y="105.2">[6]</text>
<text x="105.5" y="107.8">[6]</text>
<text x="223.6" y="102.7">B14_L13_P</text>
<text x="223.6" y="105.2">B14_L13_N</text>
<text x="223.6" y="107.8">B14_L14_P</text>
<text x="237.3" y="102.7">[6]</text>
<text x="237.3" y="107.8">[6]</text>
<text x="237.5" y="105.2">[6]</text>
<text x="91.7" y="110.3">B13_L10_N</text>
<text x="91.7" y="112.9">B13_L11_P</text>
<text x="105.5" y="112.9">[6]</text>
<text x="105.7" y="110.3">[6]</text>
<text x="223.6" y="110.3">B14_L14_N</text>
<text x="223.6" y="112.9">B14_L15_P</text>
<text x="237.3" y="112.9">[6]</text>
<text x="237.5" y="110.3">[6]</text>
<text x="91.7" y="115.4">B13_L11_N</text>
<text x="91.7" y="117.9">B13_L12_P</text>
<text x="105.5" y="117.9">[6]</text>
<text x="105.7" y="115.4">[6]</text>
<text x="223.6" y="115.4">B14_L15_N</text>
<text x="223.6" y="117.9">B14_L16_P</text>
<text x="237.3" y="117.9">[6]</text>
<text x="237.5" y="115.4">[6]</text>
<text x="91.7" y="120.5">B13_L12_N</text>
<text x="91.7" y="123">B13_L13_P</text>
<text x="91.7" y="125.6">B13_L13_N</text>
<text x="105.5" y="123">[6]</text>
<text x="105.7" y="120.5">[6]</text>
<text x="105.7" y="125.6">[6]</text>
<text x="223.6" y="120.5">B14_L16_N</text>
<text x="223.6" y="123">B14_L17_P</text>
<text x="223.6" y="125.6">B14_L17_N</text>
<text x="237.3" y="123">[6]</text>
<text x="237.5" y="120.5">[6]</text>
<text x="237.5" y="125.6">[6]</text>
<text x="91.7" y="128.1">B13_L14_P</text>
<text x="91.7" y="130.6">B13_L14_N</text>
<text x="105.5" y="128.1">[6]</text>
<text x="105.7" y="130.6">[6]</text>
<text x="223.6" y="130.6">B14_L18_N</text>
<text x="223.6" y="128.1">B14_L18_P</text>
<text x="237.3" y="128.1">[6]</text>
<text x="237.5" y="130.6">[6]</text>
<text x="91.7" y="133.2">B13_L15_P</text>
<text x="91.7" y="135.7">B13_L15_N</text>
<text x="105.5" y="133.2">[6]</text>
<text x="105.7" y="135.7">[6]</text>
<text x="223.6" y="132.9">B14_L19_P</text>
<text x="223.6" y="135.7">B14_L19_N</text>
<text x="237.3" y="132.9">[6]</text>
<text x="237.5" y="135.7">[6]</text>
<text x="91.7" y="138.3">B13_L16_P</text>
<text x="91.7" y="143.3">B13_L17_P</text>
<text x="91.7" y="140.8">B13_L16_N</text>
<text x="105.5" y="138.3">[6]</text>
<text x="105.5" y="143.3">[6]</text>
<text x="105.7" y="140.8">[6]</text>
<text x="223.6" y="138.3">B14_L20_P</text>
<text x="223.6" y="140.8">B14_L20_N</text>
<text x="223.6" y="143.3">B14_L21_P</text>
<text x="237.3" y="138.3">[6]</text>
<text x="237.3" y="143.3">[6]</text>
<text x="237.5" y="140.8">[6]</text>
<text x="91.7" y="145.9">B13_L17_N</text>
<text x="105.7" y="145.9">[6]</text>
<text x="223.6" y="145.9">B14_L21_N</text>
<text x="223.6" y="148.4">B14_L22_P</text>
<text x="237.3" y="148.4">[6]</text>
<text x="237.5" y="145.9">[6]</text>
<text x="223.6" y="151">B14_L22_N</text>
<text x="223.6" y="153.5">B14_L23_P</text>
<text x="237.3" y="153.5">[6]</text>
<text x="237.5" y="151">[6]</text>
<text x="223.6" y="156">B14_L23_N</text>
<text x="223.6" y="158.6">B14_L24_P</text>
<text x="223.6" y="161.1">B14_L24_N</text>
<text x="237.3" y="158.6">[6]</text>
<text x="237.5" y="156">[6]</text>
<text x="237.5" y="161.1">[6]</text>
<text x="223.6" y="163.7">B14_IO25</text>
<text x="235.8" y="163.7">[6]</text>
</g>
<g font-size="1.8">
<text x="31.8" y="1.9">5</text>
<text x="90.1" y="1.9">4</text>
<text x="148.5" y="1.9">3</text>
<text x="206.8" y="1.9">2</text>
<text x="265.2" y="1.9">1</text>
<text x=".7" y="29.8">D</text>
<text x="295.1" y="29.8">D</text>
<text x=".7" y="80.9">C</text>
<text x="295.1" y="80.9">C</text>
<text x=".7" y="132.1">B</text>
<text x="295.1" y="132.1">B</text>
<text x=".7" y="183.3">A</text>
<text x="295.1" y="183.3">A</text>
<text x="31.8" y="209.2">5</text>
<text x="90.1" y="209.2">4</text>
<text x="148.5" y="209.2">3</text>
<text x="206.8" y="209.2">2</text>
<text x="265.2" y="209.2">1</text>
</g>
</svg>
